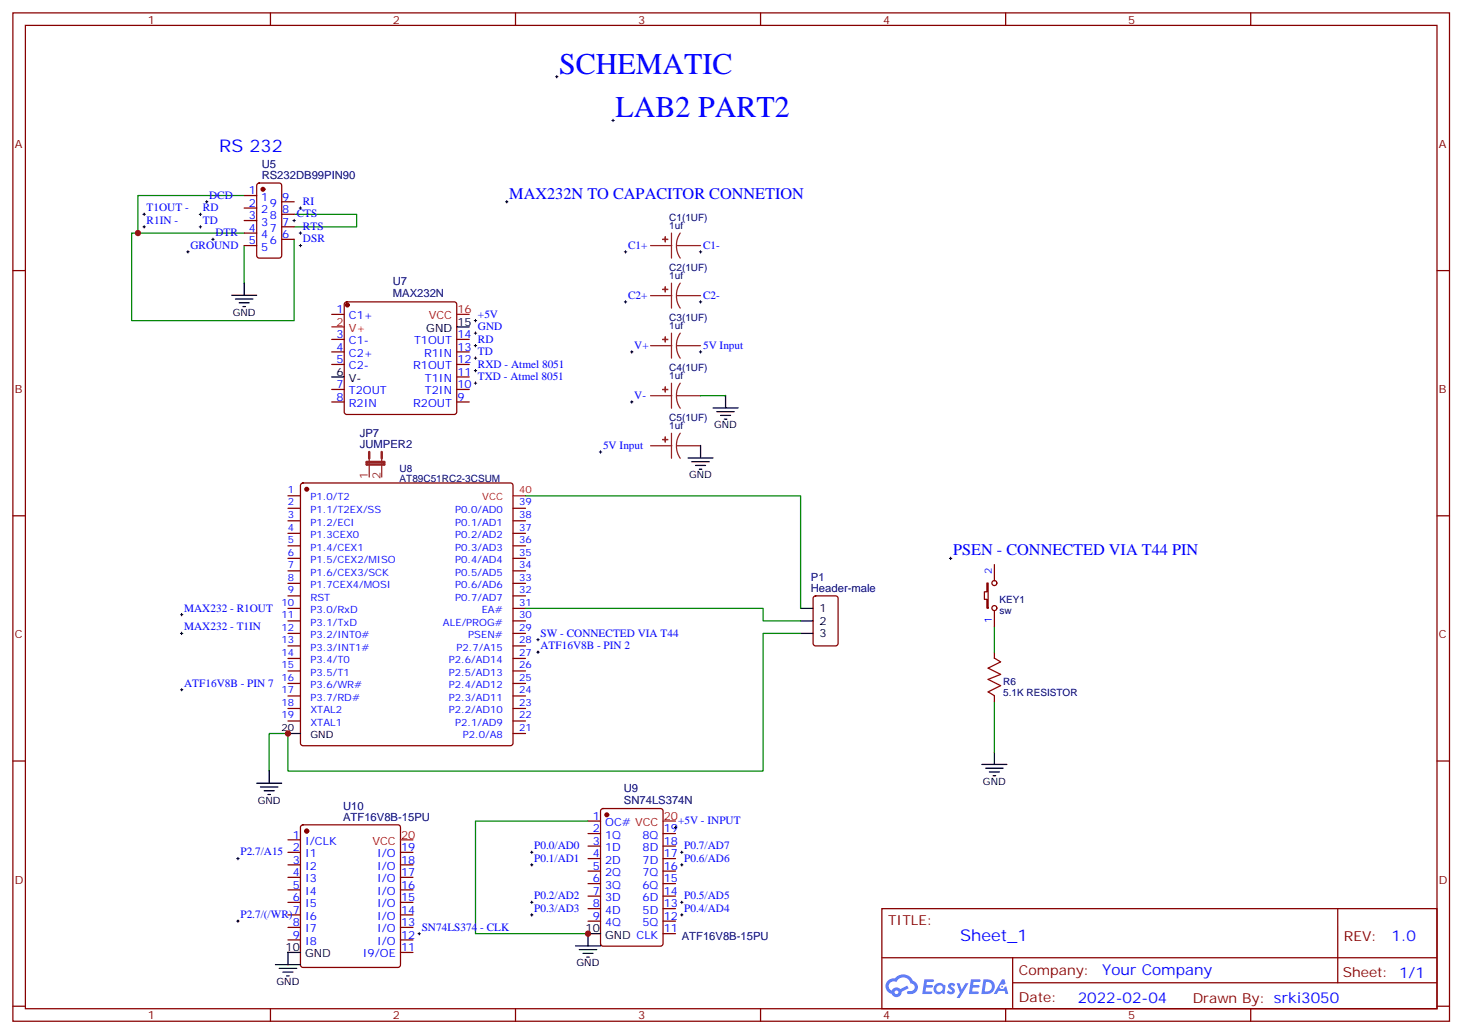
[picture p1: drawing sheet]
<svg xmlns="http://www.w3.org/2000/svg" width="413mm" height="292mm" viewBox="0 0 413 292" stroke-linecap="round" stroke-linejoin="round" font-family="sans-serif">
<g fill="none" stroke="#870000" stroke-width=".35">
<path d="M3.6 3.6h405.4v284.4h-405.4zM7.2 7.2h398.2v277.2h-398.2zM76.3 3.6v3.6M145.5 3.6v3.6M214.6 3.6v3.6M283.7 3.6v3.6M352.9 3.6v3.6M3.6 76.3h3.6M405.4 76.3h3.6M3.6 145.5h3.6M405.4 145.5h3.6M3.6 214.6h3.6"/>
<path d="M405.4 214.6h3.6M248.8 256.2h156.6v28.2h-156.6zM377.4 256.2v20.9M248.8 270.1h156.5M285.7 277.1h119.6M285.7 270.1v14.1M3.6 283.7h3.6M76.3 284.4v3.6M145.5 284.4v3.6M214.6 284.4v3.6M283.7 284.4v3.6M352.9 284.4v3.6"/>
<path d="M405.4 283.7h3.6"/>
</g>
<g fill="#5487ff">
<path d="M267.8 277.4a1.22 1.22 0 0 1 1.7 .3l-.4 .5a.47 .47 0 0 0-.3-.4 .47 .47 0 0 0-.5 .2v.2a1.23 1.23 0 0 1 .8 1.9 1.44 1.44 0 0 1-2-.3l.5-.5 .7 .4a.29 .29 0 0 0 .4-.3 .29 .29 0 0 0-.3-.3 1.04 1.04 0 0 1-.6-1.7z"/>
<path d="M260.8 276.2h2.4l.3 .1-.1 .5-1.9 .1-.1 .9h1.5l.4 .3-.4 .4h-1.6l-.2 1.1h1.8l.1 .3-.1 .4h-2.7z"/>
<path d="M274 276.2h2.3l.3 .1-.1 .5-1.8 .1-.1 .9h1.5l.3 .3-.4 .4h-1.6l-.1 1.1h1.7l.2 .3-.2 .4h-2.6z"/>
<path d="M282.7 276.2h.7l.3 1.2-.6 .3a.69 .69 0 0 0-1 .3 .69 .69 0 0 0 .5 1 .69 .69 0 0 0 .8-.7l.5-.2 .6 2.2h-.8l-.2-.9h-1.8l-.5 .9h-.8z"/>
<path d="M269.9 277.2h.8l.6 1.9 1.1-1.9h.9l-2.6 4.2h-.8l.9-1.5z"/>
<path d="M277.5 276.2l-.6 4.1h1.3a2.11 2.11 0 0 0 2.5-2.1 2.11 2.11 0 0 0-2.5-2zM278.2 276.9a1.39 1.39 0 0 1 1.7 1.4 1.39 1.39 0 0 1-1.8 1.3h-.3z"/>
<path d="M263.8 277.8a1.54 1.54 0 0 0-.1 2.1 1.54 1.54 0 0 0 2.2 .2l.6 .2 .3-2.3-.2-.2-.4-.1a1.49 1.49 0 0 0-2.4 .1zM264.1 278.8a.94 .94 0 0 1 1.8 0 .94 .94 0 0 1-1.8 0z"/>
<path d="M250.5 276.5a2.18 2.18 0 0 0 1.1 3.7 1.44 1.44 0 0 0 1.6 1 1.44 1.44 0 0 0 1.2-1.5l2-1-.5-.8-1.9 1a1.47 1.47 0 0 0-2.4 .5 1.39 1.39 0 0 1-.7-2 1.39 1.39 0 0 1 2-.5 2.12 2.12 0 0 1 2.2-1.3 2.12 2.12 0 0 1 1.9 1.7 1.14 1.14 0 0 1 1.1 1.4 1.14 1.14 0 0 1-1.7 .8 .43 .43 0 0 0-.5 .3 .43 .43 0 0 0 .4 .5 1.98 1.98 0 0 0 2.5-1.2 1.98 1.98 0 0 0-1.2-2.5 3.1 3.1 0 0 0-5.3-.7l-.9 .1zM252.4 279.8a.55 .55 0 0 1 1.1 0 .55 .55 0 0 1-1.1 0z"/>
<circle cx="282.7" cy="278.3" r=".26"/>
</g>
<path d="M68.9 55.1h-30v10.6h30M38.9 65.7h-1.8v24.7h45.9v-22.9M68.9 69.3v10.5M83 60.4h17.6v3.6h-17.6M197.7 111.6h7M148.3 139.8h77.6v31.8M148.3 171.6h67v3.5h10.6M225.9 178.6h-10.6v38.8h-134.1v-10.6h-5.2v10.6M280.6 176.8v7.1M280.6 198v14.1M165.9 231.5h-31.7v31.8h31.7" fill="none" stroke="#008700" stroke-width=".35"/>
<g fill="none" stroke="#000" stroke-width=".28">
<path d="M156.7 21.6h.7M157.1 21.3v.7M172.6 34h.7M173 33.6v.7M58 56.9h.7M58.3 56.6v.7M84.4 58.7h.7M84.8 58.3v.7M142.6 56.9h.7M143 56.6v.7M40.3 64h.7M40.3 60.4h.7"/>
<path d="M40.7 60.1v.7M40.7 63.6v.7M52.7 71h.7M53 70.7v.7M56.2 64h.7M56.2 60.4h.7M56.6 60.1v.7M56.6 63.6v.7M59.7 67.5h.7M60.1 67.1v.7M82.7 62.2h.7M83 61.8v.7"/>
<path d="M84.4 65.7h.7M84.4 69.3h.7M84.8 65.4v.7M84.8 68.9v.7M176.1 71h.7M176.5 70.7v.7M197.3 71h.7M197.7 70.7v.7M133.8 97.5h.7M133.8 93.9h.7M133.8 90.4h.7M134.2 90.1v.7"/>
<path d="M134.2 93.6v.7M134.2 97.1v.7M176.1 85.1h.7M176.5 84.8v.7M177.9 99.2h.7M178.3 98.9v.7M197.3 85.1h.7M197.3 99.2h.7M197.7 84.8v.7M197.7 98.9v.7M133.8 108.1h.7M133.8 104.5h.7"/>
<path d="M133.8 101h.7M134.2 100.6v.8M134.2 104.2v.7M134.2 107.7v.7M177.9 113.3h.7M178.3 113v.7M169.1 127.5h.7M169.4 127.1v.7M267.9 157.4h.7M268.2 157.1v.7M50.9 173.3h.7M50.9 178.6h.7"/>
<path d="M51.3 173v.7M51.3 178.3v.7M50.9 194.5h.7M51.3 194.1v.7M151.4 183.9h.8M151.4 180.4h.8M151.8 180v.7M151.8 183.6v.7M150 240v.7M190.3 233.3h.7M190.6 232.9v.7M192.4 240v.7"/>
<path d="M66.8 242.1h.7M66.8 259.8h.7M67.1 241.8v.7M67.1 259.4v.7M149.7 240.3h.7M149.7 243.9h.7M149.7 254.5h.7M149.7 258h.7M150 243.5v.7M150 254.1v.7M150 257.6v.7M192 240.3h.7"/>
<path d="M192 243.9h.7M192 254.5h.7M192 258h.7M192.4 243.5v.7M192.4 254.1v.7M192.4 257.6v.7M117.9 263.3h.7M118.3 262.9v.7"/>
</g>
<g fill="none" stroke="#000" stroke-width=".35">
<path d="M68.9 79.7v3.6M65.4 83.3h7M66.4 84.3h5M67.5 85.4h2.8M68.5 86.4h.8M128.9 92.2h3.5M93.6 106.3h3.5M201.2 115h7M202.2 116.1h5M203.3 117.1h2.8M204.4 118.2h.7M204.7 111.5v3.5"/>
<path d="M194.1 129.1h7.1M195.2 130.2h4.9M196.3 131.3h2.8M197.3 132.3h.7M197.7 125.6v3.5M225.9 171.6h3.5M225.9 175.1h3.5M225.9 178.6h3.5M76 217.3v3.6M81.2 206.8h3.6M277 215.6h7.1M278.1 216.6h4.9"/>
<path d="M279.2 217.7h2.8M280.2 218.7h.7M280.6 212v3.6M72.4 220.9h7.1M73.5 221.9h4.9M74.5 223h2.9M75.6 224h.7M77.7 272h7.1M78.8 273.1h4.9M79.8 274.1h2.9M80.9 275.2h.7M81.2 268.6h3.6"/>
<path d="M81.2 268.5v3.5M162.4 266.7h7M163.4 267.8h5M164.5 268.8h2.8M165.6 269.9h.7M165.9 263.3h3.5M165.9 263.2v3.5"/>
</g>
<g fill="none" stroke="#870000" stroke-width=".35">
<path d="M68.9 55.1h3.5M68.9 58.7h3.5M72.7 51.8l.4-.2h5.7l.6 .4 .1 20.1-.5 .6-5.9 .1-.6-.5-.1-20zM79.5 56.9h3.5M68.9 62.2h3.5M68.9 65.7h3.5M68.9 69.3h3.5M79.5 67.5h3.5M79.5 64h3.5M79.5 60.4h3.5M93.6 88.7h3.5M93.6 95.7h3.5"/>
<path d="M93.6 99.2h3.5M97.4 85.3l.4-.2h30.4l.5 .2 .2 .5v30.4l-.3 .5-.4 .2h-30.4l-.5-.3-.2-.4v-30.4zM128.9 95.7h3.5M128.9 99.2h3.5M93.6 102.8h3.5M93.6 109.8h3.5M93.6 113.3h3.5M128.9 102.8h3.5M128.9 109.8h3.5M128.9 113.3h3.5M128.9 106.3h3.5M81.2 139.8h3.6"/>
<path d="M85 136.4l.5-.2h58.5l.5 .2 .2 .5v72.7l-.2 .5-.5 .2h-58.5l-.5-.3-.2-.4v-72.7zM81.2 143.3h3.6M81.2 146.9h3.6M81.2 150.4h3.6M81.2 153.9h3.6M81.2 157.4h3.6M144.7 143.3h3.6M144.7 146.9h3.6M144.7 150.4h3.6M144.7 153.9h3.6M144.7 157.4h3.6M280.6 159.2v4.6"/>
<path d="M81.2 161h3.6M81.2 164.5h3.6M81.2 168h3.6M81.2 171.6h3.6M81.2 175.1h3.6M81.2 178.6h3.6M144.7 161h3.6M144.7 164.5h3.6M144.7 168h3.6M144.7 171.6h3.6M144.7 175.1h3.6M144.7 178.6h3.6"/>
<path d="M229.6 168.2l.5-.2h5.7l.6 .5 .1 12.9-.5 .7h-5.9l-.6-.4-.1-13zM278.4 164.4h.4v7.1h-.4v-2.5h-.7v-2.1h.7zM280.6 172.3v4.5M81.2 182.1h3.6M81.2 185.7h3.6M81.2 189.2h3.6M81.2 192.7h3.6M81.2 196.3h3.6M81.2 199.8h3.6M144.7 182.1h3.6M144.7 185.7h3.6M144.7 189.2h3.6"/>
<path d="M144.7 192.7h3.6M144.7 196.3h3.6M144.7 199.8h3.6M280.6 183.9v1.8M280.6 196.3v1.7M81.2 203.3h3.6M144.7 203.3h3.6M144.7 206.8h3.6M81.2 236.8h3.6M85 232.8l.5-.2h26.8l.5 .2 .2 .5v38.8l-.2 .5-.5 .2h-26.8l-.5-.2-.2-.5v-38.8zM165.9 231.5h3.5M165.9 235.1h3.5"/>
<path d="M165.9 238.6h3.5M169.7 228.2l.4-.2h16.3l.6 .4 .1 37.7-.5 .7h-16.5l-.6-.5-.1-37.6zM187.1 235.1h3.5M187.1 238.6h3.5M81.2 240.3h3.6M81.2 243.9h3.6M81.2 247.4h3.6M81.2 250.9h3.6M81.2 254.5h3.6M81.2 258h3.6M113 240.3h3.5M113 243.9h3.5"/>
<path d="M113 247.4h3.5M113 250.9h3.5M113 254.5h3.5M113 258h3.5M165.9 242.1h3.5M165.9 245.6h3.5M165.9 249.2h3.5M165.9 252.7h3.5M165.9 256.2h3.5M165.9 259.8h3.5M187.1 242.1h3.5M187.1 245.6h3.5"/>
<path d="M187.1 249.2h3.5M187.1 252.7h3.5M187.1 256.2h3.5M187.1 259.8h3.5M81.2 261.5h3.6M81.2 265h3.6M113 261.5h3.5M113 265h3.5M113 268.6h3.5M187.1 263.3h3.5"/>
<circle cx="280.6" cy="164.4" r=".71"/>
<circle cx="280.6" cy="171.5" r=".71"/>
</g>
<g fill="#870000" stroke="#870000" stroke-width=".35">
<circle cx="98" cy="86" r=".53"/>
<circle cx="74.2" cy="53.4" r=".53"/>
<circle cx="86.5" cy="138" r=".53"/>
<circle cx="171.2" cy="229.8" r=".53"/>
<circle cx="86.5" cy="234.4" r=".53"/>
</g>
<path d="M93.6 92.2h3.5M128.9 88.7h3.5M144.7 139.8h3.6M113 236.8h3.5M187.1 231.5h3.5" fill="none" stroke="#f00" stroke-width=".35"/>
<g fill="none" stroke="#8c2424" stroke-width=".35">
<path d="M183.6 69.3h5.9M189.5 65.7v7.1M189.5 79.8v7.1M191 69.3h6.7M191.9 65.7a6.4 6.4 0 0 0 0 7.1M191.9 79.8a6.4 6.4 0 0 0 0 7.1M183.6 97.5h5.9M183.6 83.4h5.9M189.5 93.9v7.1M191 97.5h6.7M191 83.4h6.7M191.9 93.9a6.4 6.4 0 0 0 0 7.1"/>
<path d="M183.6 111.6h5.9M189.5 108.1v7M191 111.6h6.7M191.9 108.1a6.4 6.4 0 0 0 0 7M104.2 129.2v5.3M107.7 129.2v5.3M183.6 125.7h5.9M189.5 122.2v7M191 125.7h6.7M191.9 122.2a6.4 6.4 0 0 0 0 7"/>
</g>
<g fill="#8c2424" stroke="#8c2424" stroke-width=".35">
<path d="M187.7 123.2v1.4z"/>
<path d="M187 123.9l1.4 .1z"/>
<path d="M187.7 66.8v1.4z"/>
<path d="M187 67.5h1.4z"/>
<path d="M187.7 109.1v1.4z"/>
<path d="M187 109.8l1.4 .1z"/>
<path d="M187.7 95v1.4z"/>
<path d="M187 95.7h1.4z"/>
<path d="M187.7 80.9v1.4z"/>
<path d="M187 81.6h1.4z"/>
</g>
<path d="M280.6 185.6l1.7 1-3.5 1.8 3.5 1.8-3.5 1.4 3.5 1.7-3.5 1.8 1.8 1.1" fill="none" stroke="#a10000" stroke-width=".35"/>
<path d="M103.5 130.3h4.9v.7h-4.9zM104.2 127.5v1.7M107.7 127.5v1.7" fill="none" stroke="#8c2424" stroke-width=".71"/>
<g fill="#c00">
<circle cx="38.9" cy="65.7" r=".88"/>
<circle cx="81.2" cy="206.8" r=".88"/>
<circle cx="165.9" cy="263.3" r=".88"/>
</g>
<g font-size="8.5" fill="#00f">
<text x="157.8" y="20.7">SCHEMATIC</text>
<text x="173.7" y="33.1">LAB2 PART2</text>
</g>
<text font-size="4.9" fill="#00f" x="61.8" y="42.8">RS 232</text>
<g font-size="4.6" fill="#00f">
<text x="143.7" y="56">MAX232N TO CAPACITOR CONNETION</text>
<text x="268.9" y="156.6">PSEN - CONNECTED VIA T44 PIN</text>
<text x="270.9" y="265.3">Sheet_1</text>
</g>
<g font-size="4.2" fill="#00f">
<text x="392.6" y="265.5">1.0</text>
<text x="311" y="275">Your Company</text>
<text x="304.1" y="282.9">2022-02-04</text>
</g>
<g font-size="3.9" fill="#800">
<text x="250.6" y="260.8">TITLE:</text>
<text x="379.2" y="265.5">REV:</text>
<text x="287.5" y="275">Company:</text>
<text x="378.9" y="275.6">Sheet: 1/1</text>
<text x="287.5" y="282.7">Date:</text>
<text x="336.5" y="282.8">Drawn By: srki3050</text>
</g>
<g font-size="3.2" fill="#800">
<text x="41.7" y="6.6">1</text>
<text x="110.9" y="6.6">2</text>
<text x="180" y="6.6">3</text>
<text x="249.2" y="6.6">4</text>
<text x="318.3" y="6.6">5</text>
<text x="4.2" y="41.7">A</text>
<text x="406" y="41.7">A</text>
<text x="4.2" y="110.9">B</text>
<text x="406" y="110.9">B</text>
<text x="4.2" y="180">C</text>
<text x="406" y="180">C</text>
<text x="4.2" y="249.2">D</text>
<text x="406" y="249.2">D</text>
<text x="41.7" y="287.4">1</text>
<text x="110.9" y="287.4">2</text>
<text x="180" y="287.4">3</text>
<text x="249.2" y="287.4">4</text>
<text x="318.3" y="287.4">5</text>
</g>
<g font-size="3.2" fill="#000080">
<text x="73.8" y="47.5">U5</text>
<text x="73.8" y="50.6">RS232DB99PIN90</text>
<text x="110.8" y="83.8">MAX232N</text>
<text x="110.8" y="80.4">U7</text>
<text x="101.5" y="123.3">JP7</text>
<text x="101.5" y="126.4">JUMPER2</text>
<text x="228.8" y="167">Header-male</text>
<text x="228.8" y="163.9">P1</text>
<text x="176" y="226.6">SN74LS374N</text>
<text x="176" y="223.3">U9</text>
<text x="96.8" y="231.5">ATF16V8B-15PU</text>
<text x="96.8" y="228.4">U10</text>
<text x="192.4" y="265">ATF16V8B-15PU</text>
</g>
<g font-size="3.2" fill="#00f">
<text x="41.4" y="59.5">T1OUT -</text>
<text x="57.3" y="59.5">RD</text>
<text x="59" y="56">DCD</text>
<text x="70.2" y="54.8">1</text>
<text x="70.2" y="58.3">2</text>
<text x="73.7" y="56.6">1</text>
<text x="76.2" y="58.3">9</text>
<text x="79.7" y="56.6">9</text>
<text x="85.5" y="57.8">RI</text>
<text x="41.4" y="63.1">R1IN -</text>
<text x="57.3" y="63.1">TD</text>
<text x="70.2" y="61.8">3</text>
<text x="70.2" y="65.4">4</text>
<text x="73.7" y="60.1">2</text>
<text x="73.7" y="63.6">3</text>
<text x="76.2" y="65.4">7</text>
<text x="76.2" y="61.8">8</text>
<text x="79.7" y="63.6">7</text>
<text x="79.7" y="60.1">8</text>
<text x="83.7" y="61.3">CTS</text>
<text x="85.5" y="64.8">RTS</text>
<text x="53.7" y="70.1">GROUND</text>
<text x="60.8" y="66.6">DTR</text>
<text x="70.2" y="68.9">5</text>
<text x="73.7" y="67.1">4</text>
<text x="73.7" y="70.7">5</text>
<text x="76.2" y="68.9">6</text>
<text x="79.7" y="67.1">6</text>
<text x="85.5" y="68.4">DSR</text>
<text x="177.2" y="70.1">C1+</text>
<text x="198.4" y="70.1">C1-</text>
<text x="94.9" y="88.3">1</text>
<text x="134.9" y="89.5">+5V</text>
<text x="177.2" y="84.2">C2+</text>
<text x="198.4" y="84.2">C2-</text>
<text x="94.9" y="95.4">3</text>
<text x="98.4" y="90.1">C1+</text>
<text x="129" y="95.4">14</text>
<text x="134.9" y="93.1">GND</text>
<text x="94.9" y="98.9">4</text>
<text x="98.4" y="97.1">C1-</text>
<text x="98.4" y="100.6">C2+</text>
<text x="116.8" y="97.1">T1OUT</text>
<text x="119.6" y="100.6">R1IN</text>
<text x="129" y="98.9">13</text>
<text x="134.9" y="100.1">TD</text>
<text x="134.9" y="96.6">RD</text>
<text x="179" y="98.4">V+</text>
<text x="198.4" y="98.4">5V Input</text>
<text x="94.9" y="102.4">5</text>
<text x="98.4" y="104.2">C2-</text>
<text x="116.6" y="104.2">R1OUT</text>
<text x="119.9" y="107.7">T1IN</text>
<text x="129" y="105.9">11</text>
<text x="129" y="102.4">12</text>
<text x="134.9" y="107.2">TXD - Atmel 8051</text>
<text x="134.9" y="103.6">RXD - Atmel 8051</text>
<text x="94.9" y="109.5">7</text>
<text x="94.9" y="113">8</text>
<text x="98.4" y="111.2">T2OUT</text>
<text x="119.9" y="111.2">T2IN</text>
<text x="129" y="113">9</text>
<text x="129" y="109.5">10</text>
<text x="179" y="112.5">V-</text>
<text x="98.4" y="114.8">R2IN</text>
<text x="116.6" y="114.8">R2OUT</text>
<text x="170.1" y="126.6">5V Input</text>
<text x="52" y="172.4">MAX232 - R1OUT</text>
<text x="52" y="177.7">MAX232 - T1IN</text>
<text x="152.5" y="179.5">SW - CONNECTED VIA T44</text>
<text x="152.5" y="183">ATF16V8B - PIN 2</text>
<text x="52" y="193.6">ATF16V8B - PIN 7</text>
<text x="167.2" y="231.2">1</text>
<text x="170.7" y="232.9">OC# VCC</text>
<text x="191.3" y="232.4">+5V - INPUT</text>
<text x="82.6" y="236.5">1</text>
<text x="82.6" y="240">2</text>
<text x="86.1" y="238.2">I/CLK</text>
<text x="113.2" y="240">19</text>
<text x="150.7" y="239.5">P0.0/AD0</text>
<text x="167.2" y="234.7">2</text>
<text x="167.2" y="238.2">3</text>
<text x="170.7" y="236.5">1Q</text>
<text x="170.7" y="240">1D</text>
<text x="181.3" y="236.5">8Q</text>
<text x="181.3" y="240">8D</text>
<text x="187.3" y="238.2">18</text>
<text x="187.3" y="234.7">19</text>
<text x="193.1" y="239.5">P0.7/AD7</text>
<text x="67.8" y="241.2">P2.7/A15</text>
<text x="82.6" y="243.5">3</text>
<text x="86.1" y="241.8">I1</text>
<text x="86.1" y="245.3">I2</text>
<text x="106.4" y="245.3">I/O</text>
<text x="106.4" y="241.8">I/O</text>
<text x="113.2" y="243.5">18</text>
<text x="150.7" y="243">P0.1/AD1</text>
<text x="167.2" y="241.8">4</text>
<text x="167.2" y="245.3">5</text>
<text x="170.7" y="243.5">2D</text>
<text x="181.3" y="243.5">7D</text>
<text x="187.3" y="245.3">16</text>
<text x="187.3" y="241.8">17</text>
<text x="193.1" y="243">P0.6/AD6</text>
<text x="82.6" y="247.1">4</text>
<text x="82.6" y="250.6">5</text>
<text x="86.1" y="248.8">I3</text>
<text x="106.4" y="248.8">I/O</text>
<text x="113.2" y="250.6">16</text>
<text x="113.2" y="247.1">17</text>
<text x="167.2" y="248.8">6</text>
<text x="170.7" y="247.1">2Q</text>
<text x="170.7" y="250.6">3Q</text>
<text x="181.3" y="250.6">6Q</text>
<text x="181.3" y="247.1">7Q</text>
<text x="187.3" y="248.8">15</text>
<text x="82.6" y="254.1">6</text>
<text x="82.6" y="257.6">7</text>
<text x="86.1" y="252.3">I4</text>
<text x="86.1" y="255.9">I5</text>
<text x="106.4" y="255.9">I/O</text>
<text x="106.4" y="252.3">I/O</text>
<text x="113.2" y="257.6">14</text>
<text x="113.2" y="254.1">15</text>
<text x="150.7" y="253.6">P0.2/AD2</text>
<text x="150.7" y="257.1">P0.3/AD3</text>
<text x="167.2" y="252.3">7</text>
<text x="167.2" y="255.9">8</text>
<text x="170.7" y="254.1">3D</text>
<text x="170.7" y="257.6">4D</text>
<text x="181.3" y="257.6">5D</text>
<text x="181.3" y="254.1">6D</text>
<text x="187.3" y="255.9">13</text>
<text x="187.3" y="252.3">14</text>
<text x="193.1" y="257.1">P0.4/AD4</text>
<text x="193.1" y="253.6">P0.5/AD5</text>
<text x="67.8" y="258.9">P2.7/(/WR)</text>
<text x="82.6" y="261.2">8</text>
<text x="86.1" y="259.4">I6</text>
<text x="86.1" y="262.9">I7</text>
<text x="106.4" y="262.9">I/O</text>
<text x="106.4" y="259.4">I/O</text>
<text x="113.2" y="261.2">13</text>
<text x="119" y="262.4">SN74LS374 - CLK</text>
<text x="167.2" y="259.4">9</text>
<text x="170.7" y="261.2">4Q</text>
<text x="181.3" y="261.2">5Q</text>
<text x="187.3" y="262.9">11</text>
<text x="187.3" y="259.4">12</text>
<text x="82.6" y="264.7">9</text>
<text x="86.1" y="266.5">I8</text>
<text x="102.4" y="270">I9/OE</text>
<text x="106.4" y="266.5">I/O</text>
<text x="113.2" y="268.2">11</text>
<text x="113.2" y="264.7">12</text>
</g>
<g font-size="3.2" fill="#f00">
<text x="129" y="88.3">16</text>
<text x="94.9" y="91.8">2</text>
<text x="98.4" y="93.6">V+</text>
<text x="121" y="90.1">VCC</text>
<text x="187.3" y="231.2">20</text>
<text x="105.1" y="238.2">VCC</text>
<text x="113.2" y="236.5">20</text>
</g>
<g font-size="3.2">
<text x="120.3" y="93.6">GND</text>
<text x="129" y="91.8">15</text>
<text x="94.9" y="105.9">6</text>
<text x="98.4" y="107.7">V-</text>
<text x="231.2" y="172.6">1</text>
<text x="231.2" y="176.1">2</text>
<text x="231.2" y="179.7">3</text>
<text x="165.2" y="262.9">10</text>
<text x="80.6" y="268.2">10</text>
<text x="86.1" y="270">GND</text>
<text x="170.7" y="264.7">GND CLK</text>
</g>
<g font-size="3.2" fill="#8d2323">
<text x="103.8" y="135.1" transform="rotate(-90 103.8 135.1)">1</text>
<text x="107.4" y="135.1" transform="rotate(-90 107.4 135.1)">2</text>
</g>
<g font-size="2.8" fill="#000080">
<text x="188.8" y="64.7">1uf</text>
<text x="188.8" y="62.2">C1(1UF)</text>
<text x="188.8" y="76.3">C2(1UF)</text>
<text x="188.8" y="78.8">1uf</text>
<text x="188.8" y="92.9">1uf</text>
<text x="188.8" y="90.4">C3(1UF)</text>
<text x="188.8" y="107">1uf</text>
<text x="188.8" y="104.5">C4(1UF)</text>
<text x="188.8" y="118.6">C5(1UF)</text>
<text x="188.8" y="121.1">1uf</text>
<text x="112.8" y="136">AT89C51RC2-3CSUM</text>
<text x="112.8" y="133.1">U8</text>
<text x="282" y="173.3">sw</text>
<text x="282" y="170.1">KEY1</text>
<text x="283" y="196.2">5.1K RESISTOR</text>
<text x="283" y="193">R6</text>
</g>
<g font-size="2.8">
<text x="65.7" y="89.1">GND</text>
<text x="201.5" y="120.8">GND</text>
<text x="194.4" y="134.9">GND</text>
<text x="79.4" y="206">20</text>
<text x="87.6" y="208.2">GND</text>
<text x="277.3" y="221.4">GND</text>
<text x="72.7" y="226.6">GND</text>
<text x="162.7" y="272.5">GND</text>
<text x="78" y="277.8">GND</text>
</g>
<g font-size="2.8" fill="#00f">
<text x="81.2" y="139">1</text>
<text x="81.2" y="142.5">2</text>
<text x="87.6" y="141.1">P1.0/T2</text>
<text x="146.5" y="142.5">39</text>
<text x="81.2" y="146.1">3</text>
<text x="81.2" y="149.6">4</text>
<text x="87.6" y="144.7">P1.1/T2EX/SS</text>
<text x="87.6" y="148.2">P1.2/ECI</text>
<text x="128.4" y="148.2">P0.1/AD1</text>
<text x="128.4" y="144.7">P0.0/AD0</text>
<text x="146.5" y="149.6">37</text>
<text x="146.5" y="146.1">38</text>
<text x="81.2" y="153.1">5</text>
<text x="87.6" y="151.7">P1.3CEX0</text>
<text x="87.6" y="155.2">P1.4/CEX1</text>
<text x="128.4" y="155.2">P0.3/AD3</text>
<text x="128.4" y="151.7">P0.2/AD2</text>
<text x="146.5" y="153.1">36</text>
<text x="81.2" y="156.7">6</text>
<text x="81.2" y="160.2">7</text>
<text x="87.6" y="158.8">P1.5/CEX2/MISO</text>
<text x="128.4" y="158.8">P0.4/AD4</text>
<text x="146.5" y="160.2">34</text>
<text x="146.5" y="156.7">35</text>
<text x="279.9" y="161.9" transform="rotate(-90 279.9 161.9)">2</text>
<text x="81.2" y="163.7">8</text>
<text x="81.2" y="167.2">9</text>
<text x="87.6" y="162.3">P1.6/CEX3/SCK</text>
<text x="87.6" y="165.8">P1.7CEX4/MOSI</text>
<text x="128.4" y="165.8">P0.6/AD6</text>
<text x="128.4" y="162.3">P0.5/AD5</text>
<text x="146.5" y="167.2">32</text>
<text x="146.5" y="163.7">33</text>
<text x="79.4" y="170.8">10</text>
<text x="87.6" y="169.4">RST</text>
<text x="87.6" y="172.9">P3.0/RxD</text>
<text x="128.4" y="169.4">P0.7/AD7</text>
<text x="135.9" y="172.9">EA#</text>
<text x="146.5" y="170.8">31</text>
<text x="79.4" y="174.3">11</text>
<text x="79.4" y="177.8">12</text>
<text x="87.6" y="176.4">P3.1/TxD</text>
<text x="87.6" y="179.9">P3.2/INT0#</text>
<text x="125" y="176.4">ALE/PROG#</text>
<text x="132.1" y="179.9">PSEN#</text>
<text x="146.5" y="177.8">29</text>
<text x="146.5" y="174.3">30</text>
<text x="279.9" y="175.7" transform="rotate(-90 279.9 175.7)">1</text>
<text x="79.4" y="181.3">13</text>
<text x="79.4" y="184.9">14</text>
<text x="87.6" y="183.5">P3.3/INT1#</text>
<text x="128.8" y="183.5">P2.7/A15</text>
<text x="146.5" y="184.9">27</text>
<text x="146.5" y="181.3">28</text>
<text x="79.4" y="188.4">15</text>
<text x="79.4" y="191.9">16</text>
<text x="87.6" y="187">P3.4/T0</text>
<text x="87.6" y="190.5">P3.5/T1</text>
<text x="126.6" y="190.5">P2.5/AD13</text>
<text x="126.6" y="187">P2.6/AD14</text>
<text x="146.5" y="191.9">25</text>
<text x="146.5" y="188.4">26</text>
<text x="79.4" y="195.5">17</text>
<text x="87.6" y="194">P3.6/WR#</text>
<text x="87.6" y="197.6">P3.7/RD#</text>
<text x="126.6" y="197.6">P2.3/AD11</text>
<text x="126.6" y="194">P2.4/AD12</text>
<text x="146.5" y="195.5">24</text>
<text x="79.4" y="199">18</text>
<text x="79.4" y="202.5">19</text>
<text x="87.6" y="201.1">XTAL2</text>
<text x="126.6" y="201.1">P2.2/AD10</text>
<text x="146.5" y="202.5">22</text>
<text x="146.5" y="199">23</text>
<text x="87.6" y="204.6">XTAL1</text>
<text x="128.4" y="204.6">P2.1/AD9</text>
<text x="130.6" y="208.2">P2.0/A8</text>
<text x="146.5" y="206">21</text>
</g>
<g font-size="2.8" fill="#f00">
<text x="136.1" y="141.1">VCC</text>
<text x="146.5" y="139">40</text>
</g>
</svg>
